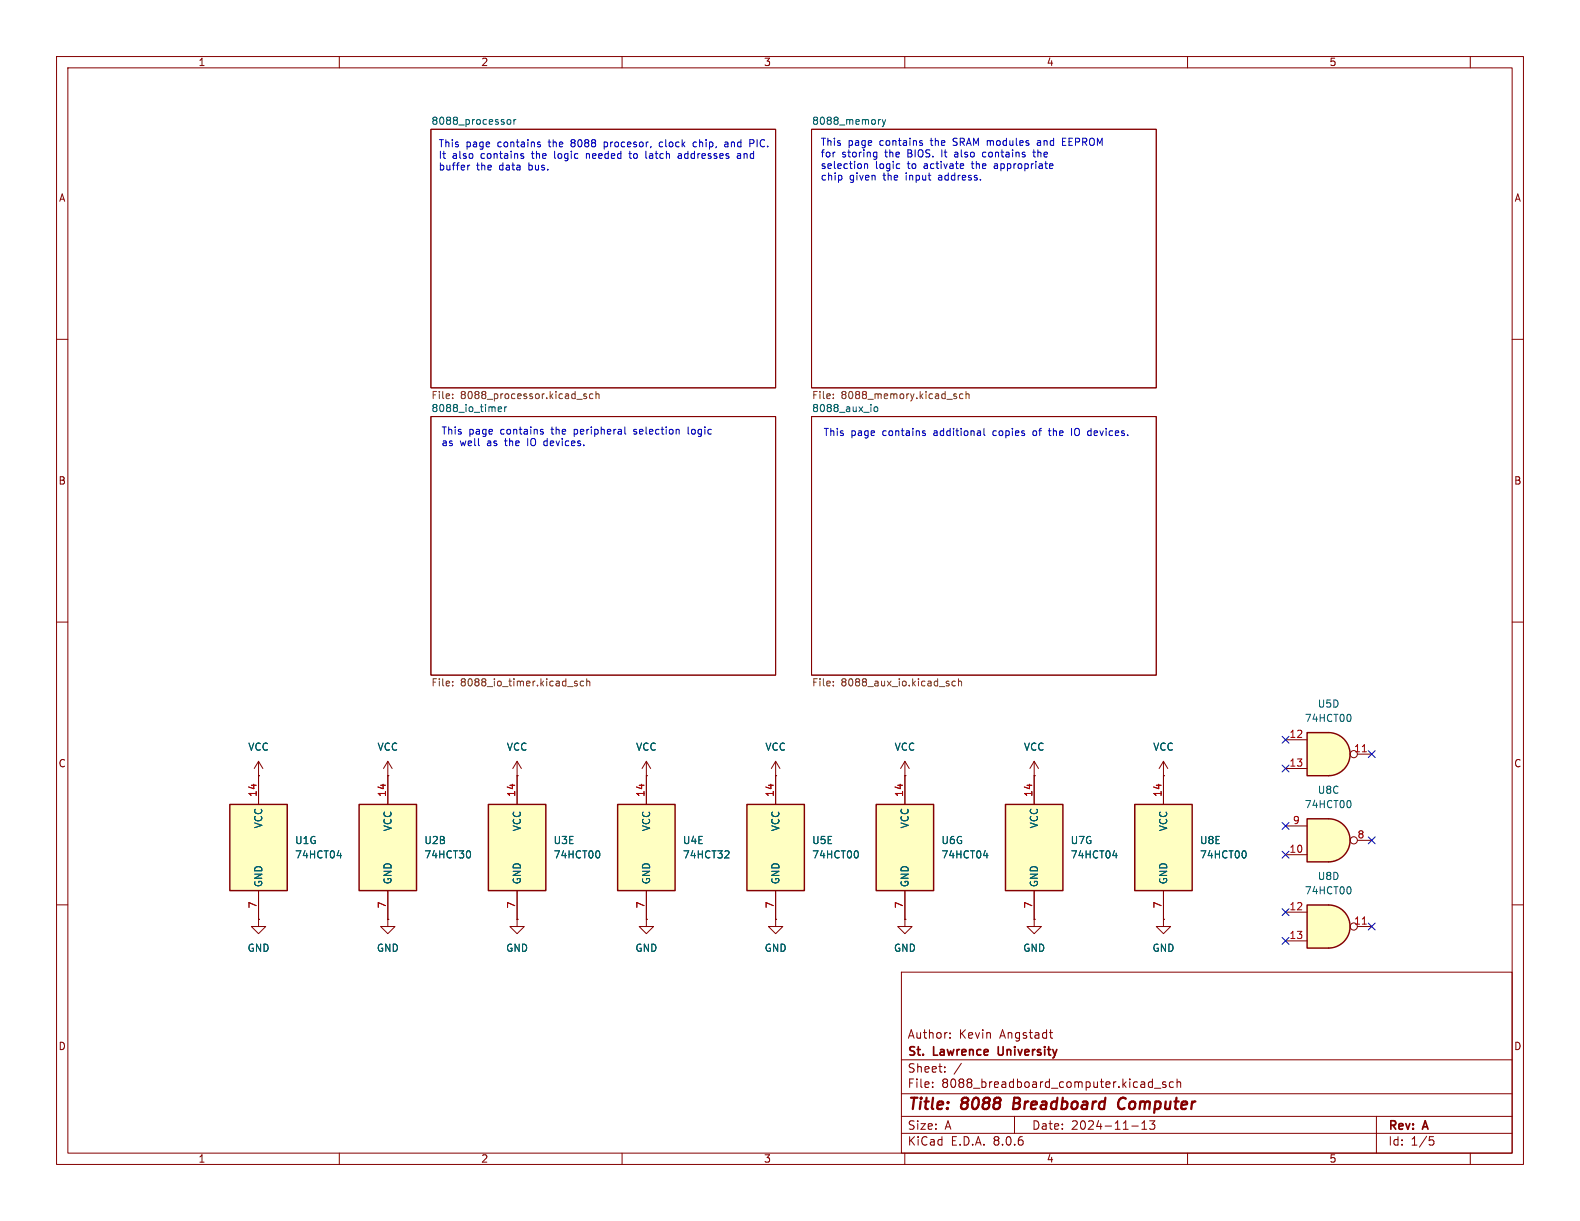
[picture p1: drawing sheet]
<svg xmlns="http://www.w3.org/2000/svg" width="279mm" height="216mm" viewBox="0 0 279 216" stroke-linecap="round" stroke-linejoin="round" font-family="sans-serif">
<g fill="none" stroke="#840000" stroke-width=".18">
<path d="M10 10h259.4v195.9h-259.4zM12 12h255.4v191.9h-255.4zM60 10v2M110 10v2M160 10v2M210 10v2M260 10v2M76.2 22.9h61v45.7h-61zM143.5 22.9h61v45.7h-61zM10 60h2M267.4 60h2M76.2 73.7h61v45.7h-61z"/>
<path d="M143.5 73.7h61v45.7h-61zM10 110h2M267.4 110h2M10 160h2M267.4 160h2M159.4 171.9h108v32h-108zM159.4 197.4h108M159.4 193.4h108M159.4 187.4h108M164.9 192.1v.2M164.9 191.4v.1M167.1 189.4v.2"/>
<path d="M167.1 188.7v.1M168 183.4v.2M168 182.7v.1M170 188l-1.3 1.9M179.4 197.4v3M185.6 182.6h.5M185.8 183.4l.3 .2M200.1 199.1h1.2M201.9 199.7h.9M201.9 198.6l.5-.4v1.5M203.2 192.2h.6M203.2 191.4h.6"/>
<path d="M203.8 190.8v1.5M204.1 192.4h1.2M204.2 198.2l-.5 .6 .4 .1v.6l-.2 .2h-.4l-.2-.2M206.1 191.4l-.3-.1-.2 .2v.2l.5 .2v.3h-.5M207.5 191.4l-.4-.1-.3 .3v.4l.1 .2h.6M208.1 191.4l.3-.1 .3 .1 .1 .9M208.1 190.8v1.5M243.4 197.4v6.5M60 203.9v2M110 203.9v2M159.4 200.4h108M160 203.9v2"/>
<path d="M210 203.9v2M252.8 201h.7M252.9 201.6h.4l.3 .2-.2 .6-.5 .1M260 203.9v2"/>
</g>
<path d="M179.4 194.1l-.3 2h.8M198.7 194.1a1.13 1.13 0 0 0-.9 .7 1.13 1.13 0 0 0 .2 1.2l.3 .1 .5-.1" fill="none" stroke="#840000" stroke-width=".4"/>
<path d="M176.5 185.1l.1 1.3" fill="none" stroke="#840000" stroke-width=".3"/>
<path d="M89.8 21.2l.3-.1 .2 .3v.3l-.2 .3-.3-.1-.1-.2zM90.9 21.1v.9M91.2 21.1l-.3 .3M155.7 21.1l-.3 .2M156 21.1l.3 .9M156.3 22l-.3 .4M156.6 21.1l-.3 .9M88.1 72.4l.6-.2-.1-.2-.3-.1-.2 .2 .1 .6h.4M89.2 71.9v.9M89.6 71.9l-.4 .3M154.7 72l.3-.1 .2 .3v.3l-.2 .3-.3-.1-.1-.2z" fill="none" stroke="#006464" stroke-width=".18"/>
<g fill="none" stroke="#725600" stroke-width=".18">
<path d="M80 70.4v.1M80 69.7v.1M102 70.6h1M103.7 69.7l-.3-.1-.2 .2 .1 .2 .4 .1v.3h-.5M104.8 69.7l-.3-.1-.3 .3 .2 .5h.4M105.4 69.8l.2-.2 .3 .1v.8M105.4 69.2v1.3M147.4 70.4v.1M147.4 69.7v.1M168.8 70.1h.3l.1 .2-.2 .2h-.2M168.8 69.6l.3 .1M170.3 69.7l-.4-.1-.2 .3 .1 .5h.5"/>
<path d="M170.8 69.8l.2-.2 .3 .1 .1 .8M170.8 69.2v1.3M80 120.5v.1M80 121.2v.1M102.1 120.5l-.3-.1-.2 .2v.2l.5 .1v.3h-.5M103.2 120.5l-.4-.1-.2 .3 .1 .5h.5M103.8 120v1.3M103.8 120.6l.1-.2 .3 .1 .1 .8M147.4 120.5v.1M147.4 121.2v.1M167.7 120.9l.2 .1-.2 .3M167.7 120.4l.1 .1"/>
<path d="M168.9 120.5l-.3-.1-.3 .3 .2 .5h.4M169.5 120.6l.2-.2 .3 .1v.8M169.5 120v1.3"/>
</g>
<path d="M234.9 144.8a3.8 3.8 0 0 1 3.8 3.8 3.8 3.8 0 0 1-3.8 3.8z" fill="#ffffc2" stroke="#ffffc2" stroke-width=".18"/>
<path d="M231.1 144.8h3.8v7.6h-3.8z" fill="#ffffc2"/>
<path d="M231.1 144.8h3.8a3.8 3.8 0 0 1 3.8 3.8 3.8 3.8 0 0 1-3.8 3.8h-3.8z" fill="none" stroke="#840000" stroke-width=".25"/>
<g fill="none" stroke="#840000" stroke-width=".18">
<path d="M227.3 151.1h3.8M227.3 146.1h3.8M240 148.6h2.6"/>
<circle cx="239.4" cy="148.6" r=".63"/>
</g>
<path d="M238.7 141.6l.2 .4-.2 .8" fill="none" stroke="#006464" stroke-width=".18"/>
<path d="M177.8 142.2h10.2v15.3h-10.2z" fill="#ffffc2"/>
<path d="M177.8 142.2h10.2v15.3h-10.2z" fill="none" stroke="#840000" stroke-width=".25"/>
<path d="M91.4 137.2h.1M91.4 134.6l-.7 1.3M91.4 134.6v2.6M91.4 134.6l.8 1.3M182.9 137.2v5M182.9 157.5v5.1" fill="none" stroke="#840000" stroke-width=".18"/>
<path d="M196.8 151.3h.8M197.4 150.9v.8" fill="none" stroke="#006464" stroke-width=".18"/>
<path d="M234.9 129.5a3.8 3.8 0 0 1 3.8 3.9 3.8 3.8 0 0 1-3.8 3.8z" fill="#ffffc2" stroke="#ffffc2" stroke-width=".18"/>
<path d="M231.1 129.5h3.8v7.7h-3.8z" fill="#ffffc2"/>
<path d="M231.1 129.5h3.8a3.8 3.8 0 0 1 3.8 3.9 3.8 3.8 0 0 1-3.8 3.8h-3.8z" fill="none" stroke="#840000" stroke-width=".25"/>
<g fill="none" stroke="#840000" stroke-width=".18">
<path d="M68.6 137.2h.1M68.6 134.6l-.8 1.3M68.6 134.6v2.6M68.6 134.6l.7 1.3M227.3 130.8h3.8M227.3 135.9h3.8M240 133.4h2.6M45.7 162.6v1.2h1.3l-1.3 1.3-1.3-1.3h1.3M45.7 162.6h.1M68.6 162.6v1.2h1.2l-1.2 1.3-1.3-1.3h1.3M68.6 162.6h.1"/>
<circle cx="239.4" cy="133.3" r=".63"/>
</g>
<path d="M240.9 132.9h.7" fill="none" stroke="#a90000" stroke-width=".18"/>
<path d="M238.7 126.4l.2 .4-.2 .7" fill="none" stroke="#006464" stroke-width=".18"/>
<path d="M40.6 142.2h10.2v15.3h-10.2z" fill="#ffffc2"/>
<path d="M40.6 142.2h10.2v15.3h-10.2z" fill="none" stroke="#840000" stroke-width=".25"/>
<path d="M45.7 137.2h.1M45.7 134.6v7.6M45.7 134.6l-.7 1.3M45.7 134.6l.8 1.3M45.7 157.5v5.1" fill="none" stroke="#840000" stroke-width=".18"/>
<path d="M59.6 151.3h.8M60.2 150.9v.8" fill="none" stroke="#006464" stroke-width=".18"/>
<path d="M63.5 142.2h10.2v15.3h-10.2z" fill="#ffffc2"/>
<path d="M63.5 142.2h10.2v15.3h-10.2z" fill="none" stroke="#840000" stroke-width=".25"/>
<path d="M68.6 137.2v5M68.6 157.5v5.1M91.4 162.6v1.2h1.3l-1.3 1.3-1.2-1.3h1.2M91.4 162.6h.1" fill="none" stroke="#840000" stroke-width=".18"/>
<path d="M83 150.5l.2 .4-.2 .7" fill="none" stroke="#006464" stroke-width=".18"/>
<path d="M234.9 160a3.8 3.8 0 0 1 3.8 3.8 3.8 3.8 0 0 1-3.8 3.8z" fill="#ffffc2" stroke="#ffffc2" stroke-width=".18"/>
<path d="M231.1 160h3.8v7.6h-3.8z" fill="#ffffc2"/>
<path d="M231.1 160h3.8a3.8 3.8 0 0 1 3.8 3.8 3.8 3.8 0 0 1-3.8 3.8h-3.8z" fill="none" stroke="#840000" stroke-width=".25"/>
<g fill="none" stroke="#840000" stroke-width=".18">
<path d="M114.3 137.2h.1M114.3 134.6l-.8 1.3M114.3 134.6v2.6M114.3 134.6l.8 1.3M182.9 137.2h.1M182.9 134.6l-.8 1.3M182.9 134.6v2.6M182.9 134.6l.7 1.3M227.3 161.3h3.8M227.3 166.4h3.8M240 163.8h2.6"/>
<circle cx="239.4" cy="163.8" r=".63"/>
</g>
<path d="M240.9 163.4h.7" fill="none" stroke="#a90000" stroke-width=".18"/>
<path d="M238.7 156.9l.2 .4-.2 .7" fill="none" stroke="#006464" stroke-width=".18"/>
<path d="M86.4 142.2h10.1v15.3h-10.1z" fill="#ffffc2"/>
<path d="M86.4 142.2h10.1v15.3h-10.1z" fill="none" stroke="#840000" stroke-width=".25"/>
<g fill="none" stroke="#840000" stroke-width=".18">
<path d="M91.4 137.2v5M160 137.2h.1M160 134.6l-.7 1.3M160 134.6v2.6M160 134.6l.8 1.3M205.7 137.2h.1M205.7 134.6l-.7 1.3M205.7 134.6v2.6M205.7 134.6l.8 1.3M91.4 157.5v5.1M114.3 162.6v1.2h1.3l-1.3 1.3-1.3-1.3h1.3M114.3 162.6h.1"/>
<path d="M160 162.6v1.2h1.3l-1.3 1.3-1.3-1.3h1.3M160 162.6h.1M182.9 162.6v1.2h1.2l-1.2 1.3-1.3-1.3h1.3M182.9 162.6h.1M205.7 162.6v1.2h1.3l-1.3 1.3-1.2-1.3h1.2M205.7 162.6h.1"/>
</g>
<path d="M105.9 150.5l.2 .4-.2 .7" fill="none" stroke="#006464" stroke-width=".18"/>
<path d="M154.9 142.2h10.2v15.3h-10.2z" fill="#ffffc2"/>
<path d="M154.9 142.2h10.2v15.3h-10.2z" fill="none" stroke="#840000" stroke-width=".25"/>
<path d="M160 137.2v5M160 157.5v5.1" fill="none" stroke="#840000" stroke-width=".18"/>
<path d="M173.9 151.3h.8M174.5 150.9v.8" fill="none" stroke="#006464" stroke-width=".18"/>
<path d="M109.2 142.2h10.2v15.3h-10.2z" fill="#ffffc2"/>
<path d="M109.2 142.2h10.2v15.3h-10.2z" fill="none" stroke="#840000" stroke-width=".25"/>
<path d="M114.3 137.2v5M114.3 157.5v5.1M137.2 162.6v1.2h1.2l-1.2 1.3-1.3-1.3h1.3M137.2 162.6h.1" fill="none" stroke="#840000" stroke-width=".18"/>
<path d="M128.7 150.4l.2 .3v.3l-.8 .7h.8" fill="none" stroke="#006464" stroke-width=".18"/>
<path d="M132.1 142.2h10.1v15.3h-10.1z" fill="#ffffc2"/>
<path d="M132.1 142.2h10.1v15.3h-10.1z" fill="none" stroke="#840000" stroke-width=".25"/>
<path d="M137.2 137.2h.1M137.2 134.6v7.6M137.2 134.6l-.8 1.3M137.2 134.6l.7 1.3M137.2 157.5v5.1" fill="none" stroke="#840000" stroke-width=".18"/>
<path d="M151.6 150.5l.2 .4-.2 .7" fill="none" stroke="#006464" stroke-width=".18"/>
<path d="M200.7 142.2h10.1v15.3h-10.1z" fill="#ffffc2"/>
<path d="M200.7 142.2h10.1v15.3h-10.1z" fill="none" stroke="#840000" stroke-width=".25"/>
<g fill="none" stroke="#840000" stroke-width=".18">
<path d="M45.7 137.2h.1M45.7 137.2v5M68.6 137.2h.1M68.6 137.2v5M91.4 137.2h.1M91.4 137.2v5M114.3 137.2h.1M114.3 137.2v5M137.2 137.2h.1M137.2 137.2v5M160 137.2h.1M160 137.2v5"/>
<path d="M182.9 137.2h.1M182.9 137.2v5M205.7 137.2h.1M205.7 137.2v5M45.7 157.5v5.1M68.6 157.5v5.1M91.4 157.5v5.1M114.3 157.5v5.1M137.2 157.5v5.1M160 157.5v5.1M182.9 157.5v5.1M205.7 157.5v5.1"/>
<path d="M45.7 162.6h.1M68.6 162.6h.1M91.4 162.6h.1M114.3 162.6h.1M137.2 162.6h.1M160 162.6h.1M182.9 162.6h.1M205.7 162.6h.1"/>
</g>
<path d="M59.6 151.3h.8M60.2 150.9v.8M83 150.5l.2 .4-.2 .7M105.9 150.5l.2 .4-.2 .7M128.7 150.4l.2 .3v.3l-.8 .7h.8M151.6 150.5l.2 .4-.2 .7M173.9 151.3h.8M174.5 150.9v.8M196.8 151.3h.8M197.4 150.9v.8M220.2 150.5l.2 .4-.2 .7" fill="none" stroke="#006464" stroke-width=".18"/>
<g fill="none" stroke="#0000c2" stroke-width=".18">
<path d="M82.7 29.2v.9M83.1 29.2l-.4 .2M92.3 27.6h.3v.2l-.2 .2h-.2M92.3 27.2h.3M95.2 25.5l.3 .1 .1 .2-.2 .2h-.2M95.2 25.1l.3 .1M103.7 27.2v.8M103.9 27.2l-.2 .1M106.8 25.1v1.3M106.8 25.9l.2 .1M107 25.1l-.2 .1M111.4 26.7v1.1l.3 .2"/>
<path d="M114.2 27.8l.2 .2M117.1 25.1h-.3l-.2 .3v.4l.5 .2M120 27.2h.4l.1 .8M120.5 27.5h-.4l-.2 .2 .2 .3 .4-.1M123.2 25.2l-.4-.1-.2 .3 .1 .5h.5M128.2 25.2h.5v.8M128.7 25.4l-.4 .1-.2 .2 .2 .3 .4-.1M130.4 27.2h.5l.1 .8M131 27.5h-.5l-.1 .2 .1 .3 .5-.1M132.6 24.7h.5l.2 .2-.1 .4-.6 .1M148.8 31.1v.6M152.9 29v.8"/>
<path d="M153.4 29.1v.7M154.7 26.9l.4 .1M155.1 26.9v1l-.2 .2-.3 .1M155.1 27.7l-.4 .1M159 29h.1M159.1 29.7l-.1 .1M162.8 25.3h.3l.1 .2-.2 .2h-.3M162.8 24.9h.3M169 26.9l-.2 .1M169 27.3l-.2 .2 .2 .3M170.2 29l.2 .3-.6 .1M170.4 29.7l-.2 .1"/>
<path d="M174.2 26.9l-.3 .1-.2 .2 .1 .4 .4 .2M176 29h-.1M176 29.3l-.2 .2 .2 .3M182.6 26.9h.5M182.8 26.5v1.1l.3 .2M183.8 24.9h-.3M183.9 25.2h-.3l-.2 .2 .1 .2 .4 .1M185.8 29h.3l.1 .3-.6 .1M186.1 29.7l-.3 .1M187.9 25h.4M188.5 24.4h-.6v1.3h.6M95.7 76.3l.3 .1 .1 .2-.2 .2h-.2"/>
<path d="M95.7 75.9l.3 .1M110.5 75.5v1.1l.2 .2M112.1 76.7l.1 .1M112.2 75.9l-.1 .2 .1 .2M121.7 75.5v1.1l.2 .2M163.3 76.6l.3 .1 .1 .1-.2 .2h-.3M163.3 76.2h.3M174 75.7v1.1l.2 .2M182.8 76.2l-.1 .2 .1 .6M185.4 76.2h.5M185.6 75.7v1.1l.3 .2M189.5 75.7v1.3"/>
<path d="M190.1 75.9v.9"/>
</g>
<g fill="none" stroke="#000084" stroke-width=".18">
<path d="M226.7 135.3l1.2 1.2M226.7 130.2l1.2 1.2M227.9 135.3l-1.2 1.2M227.9 130.2l-1.2 1.2M242 132.7l1.2 1.3M243.2 132.7l-1.2 1.3M226.7 145.4l1.2 1.3M226.7 150.5l1.2 1.2M227.9 145.4l-1.2 1.3M227.9 150.5l-1.2 1.2M242 148l1.2 1.2M243.2 148l-1.2 1.2"/>
<path d="M226.7 160.7l1.2 1.2M226.7 165.8l1.2 1.2M227.9 160.7l-1.2 1.2M227.9 165.8l-1.2 1.2M242 163.2l1.2 1.2M243.2 163.2l-1.2 1.2"/>
</g>
<g font-size="2.8" fill="#840000">
<text x="160.4" y="196.8">Title:</text>
<text x="170.1" y="196.8">8088</text>
<text x="180" y="196.8">Breadboard</text>
<text x="199.4" y="196.8">Computer</text>
</g>
<g font-size="2.1" fill="#840000">
<text x="160.4" y="183.9">Author:</text>
<text x="169.6" y="183.9">Kevin</text>
<text x="176.9" y="183.9">Angstadt</text>
<text x="160.4" y="189.9">Sheet:</text>
<text x="160.4" y="187.1">St.</text>
<text x="165.1" y="187.1">Lawrence</text>
<text x="177.2" y="187.1">University</text>
<text x="160.4" y="192.6">File:</text>
<text x="166.5" y="192.6">8088_breadboard_computer.kicad_sch</text>
<text x="160.4" y="202.8">KiCad</text>
<text x="160.4" y="200">Size:</text>
<text x="167.1" y="200">A</text>
<text x="168.1" y="202.8">E.D.A.</text>
<text x="175.7" y="202.8">8.0.6</text>
<text x="182.4" y="200">Date:</text>
<text x="189.4" y="200">2024-11-13</text>
<text x="245.4" y="200.2">Rev:</text>
<text x="245.4" y="202.8">Id:</text>
<text x="249.5" y="202.8">1/5</text>
<text x="251.8" y="200.2">A</text>
</g>
<g font-size="1.8" fill="#840000">
<text x="35" y="11.9">1</text>
<text x="85" y="11.9">2</text>
<text x="135" y="11.9">3</text>
<text x="185" y="11.9">4</text>
<text x="235" y="11.9">5</text>
<text x="10.3" y="35.9">A</text>
<text x="267.7" y="35.9">A</text>
<text x="10.3" y="85.9">B</text>
<text x="267.7" y="85.9">B</text>
<text x="10.3" y="135.9">C</text>
<text x="267.7" y="135.9">C</text>
<text x="10.3" y="185.9">D</text>
<text x="267.7" y="185.9">D</text>
<text x="35" y="205.8">1</text>
<text x="85" y="205.8">2</text>
<text x="135" y="205.8">3</text>
<text x="185" y="205.8">4</text>
<text x="235" y="205.8">5</text>
</g>
<g font-size="1.8" fill="#006464">
<text x="76.2" y="22.1">8088_processor</text>
<text x="143.5" y="22.1">8088_memory</text>
<text x="76.2" y="70.9">File:</text>
<text x="143.5" y="70.9">File:</text>
<text x="76.2" y="72.9">8088_io_timer</text>
<text x="143.5" y="72.9">8088_aux_io</text>
<text x="232.9" y="125.3">U5D</text>
<text x="230.6" y="127.9">74HCT00</text>
<text x="43.8" y="132.9">VCC</text>
<text x="66.7" y="132.9">VCC</text>
<text x="89.5" y="132.9">VCC</text>
<text x="112.4" y="132.9">VCC</text>
<text x="135.2" y="132.9">VCC</text>
<text x="158.1" y="132.9">VCC</text>
<text x="181" y="132.9">VCC</text>
<text x="203.8" y="132.9">VCC</text>
<text x="230.6" y="143.1">74HCT00</text>
<text x="232.9" y="140.6">U8C</text>
<text x="46.6" y="146.6" transform="rotate(-90 46.6 146.6)">VCC</text>
<text x="52.1" y="149.5">U1G</text>
<text x="69.4" y="147.1" transform="rotate(-90 69.4 147.1)">VCC</text>
<text x="74.9" y="149.5">U2B</text>
<text x="92.3" y="147.1" transform="rotate(-90 92.3 147.1)">VCC</text>
<text x="97.8" y="149.5">U3E</text>
<text x="115.2" y="147.1" transform="rotate(-90 115.2 147.1)">VCC</text>
<text x="120.7" y="149.5">U4E</text>
<text x="138" y="147.1" transform="rotate(-90 138 147.1)">VCC</text>
<text x="143.5" y="149.5">U5E</text>
<text x="160.9" y="146.6" transform="rotate(-90 160.9 146.6)">VCC</text>
<text x="166.4" y="149.5">U6G</text>
<text x="183.7" y="146.6" transform="rotate(-90 183.7 146.6)">VCC</text>
<text x="189.2" y="149.5">U7G</text>
<text x="206.6" y="147.1" transform="rotate(-90 206.6 147.1)">VCC</text>
<text x="212.1" y="149.5">U8E</text>
<text x="52.1" y="152">74HCT04</text>
<text x="74.9" y="152">74HCT30</text>
<text x="97.8" y="152">74HCT00</text>
<text x="120.7" y="152">74HCT32</text>
<text x="143.5" y="152">74HCT00</text>
<text x="166.4" y="152">74HCT04</text>
<text x="189.2" y="152">74HCT04</text>
<text x="212.1" y="152">74HCT00</text>
<text x="232.9" y="155.8">U8D</text>
<text x="46.6" y="157" transform="rotate(-90 46.6 157)">GND</text>
<text x="69.4" y="156.5" transform="rotate(-90 69.4 156.5)">GND</text>
<text x="92.3" y="156.5" transform="rotate(-90 92.3 156.5)">GND</text>
<text x="115.2" y="156.5" transform="rotate(-90 115.2 156.5)">GND</text>
<text x="138" y="156.5" transform="rotate(-90 138 156.5)">GND</text>
<text x="160.9" y="157" transform="rotate(-90 160.9 157)">GND</text>
<text x="183.7" y="157" transform="rotate(-90 183.7 157)">GND</text>
<text x="206.6" y="156.5" transform="rotate(-90 206.6 156.5)">GND</text>
<text x="230.6" y="158.3">74HCT00</text>
<text x="43.7" y="168.5">GND</text>
<text x="66.5" y="168.5">GND</text>
<text x="89.4" y="168.5">GND</text>
<text x="112.3" y="168.5">GND</text>
<text x="135.1" y="168.5">GND</text>
<text x="158" y="168.5">GND</text>
<text x="180.8" y="168.5">GND</text>
<text x="203.7" y="168.5">GND</text>
</g>
<g font-size="1.8" fill="#0000c2">
<text x="77.5" y="26.4">This</text>
<text x="77.5" y="28.4">It</text>
<text x="80" y="28.4">also</text>
<text x="82.4" y="26.4">page</text>
<text x="85.1" y="28.4">contains</text>
<text x="88.1" y="26.4">contains</text>
<text x="94.3" y="28.4">the</text>
<text x="97.3" y="26.4">the</text>
<text x="98.5" y="28.4">logic</text>
<text x="101.4" y="26.4">8088</text>
<text x="104.3" y="28.4">needed</text>
<text x="107.5" y="26.4">procesor,</text>
<text x="112.2" y="28.4">to</text>
<text x="115.2" y="28.4">latch</text>
<text x="117.5" y="26.4">clock</text>
<text x="121.2" y="28.4">addresses</text>
<text x="123.6" y="26.4">chip,</text>
<text x="129.4" y="26.4">and</text>
<text x="131.9" y="28.4">and</text>
<text x="134" y="26.4">PIC.</text>
<text x="145" y="26.1">This</text>
<text x="145" y="28.2">for</text>
<text x="148.9" y="28.2">storing</text>
<text x="150" y="26.1">page</text>
<text x="155.7" y="26.1">contains</text>
<text x="156.6" y="28.2">the</text>
<text x="160.8" y="28.2">BIOS.</text>
<text x="164.9" y="26.1">the</text>
<text x="167" y="28.2">It</text>
<text x="169" y="26.1">SRAM modules</text>
<text x="169.5" y="28.2">also</text>
<text x="174.6" y="28.2">contains</text>
<text x="183.8" y="28.2">the</text>
<text x="184.3" y="26.1">and</text>
<text x="188.9" y="26.1">EEPROM</text>
<text x="77.5" y="30.5">buffer</text>
<text x="84.3" y="30.5">the</text>
<text x="88.4" y="30.5">data</text>
<text x="93.7" y="30.5">bus.</text>
<text x="145" y="30.2">selection</text>
<text x="145" y="32.2">chip</text>
<text x="150.2" y="32.2">given</text>
<text x="154.8" y="30.2">logic</text>
<text x="156.3" y="32.2">the</text>
<text x="160.5" y="32.2">input</text>
<text x="160.6" y="30.2">to</text>
<text x="163.7" y="30.2">activate</text>
<text x="166.4" y="32.2">address.</text>
<text x="172.3" y="30.2">the</text>
<text x="176.5" y="30.2">appropriate</text>
<text x="78" y="77.2">This</text>
<text x="82.9" y="77.2">page</text>
<text x="88.6" y="77.2">contains</text>
<text x="97.8" y="77.2">the</text>
<text x="102" y="77.2">peripheral</text>
<text x="112.7" y="77.2">selection</text>
<text x="122.5" y="77.2">logic</text>
<text x="145.5" y="77.4">This</text>
<text x="150.5" y="77.4">page</text>
<text x="156.2" y="77.4">contains</text>
<text x="165.4" y="77.4">additional</text>
<text x="176" y="77.4">copies</text>
<text x="183.3" y="77.4">of</text>
<text x="186.4" y="77.4">the</text>
<text x="190.5" y="77.4">IO devices.</text>
<text x="78" y="79.2">as</text>
<text x="81.3" y="79.2">well</text>
<text x="86.2" y="79.2">as</text>
<text x="89.6" y="79.2">the</text>
<text x="93.7" y="79.2">IO devices.</text>
</g>
<g font-size="1.8" fill="#725600">
<text x="81.4" y="70.9">8088_processor.kicad_sch</text>
<text x="148.7" y="70.9">8088_memory.kicad_sch</text>
<text x="76.2" y="121.7">File:</text>
<text x="81.4" y="121.7">8088_io_timer.kicad_sch</text>
<text x="143.5" y="121.7">File:</text>
<text x="148.7" y="121.7">8088_aux_io.kicad_sch</text>
</g>
<g font-size="1.8" fill="#a90000">
<text x="227.9" y="130.6">12</text>
<text x="227.9" y="135.6">13</text>
<text x="239.4" y="133.1">11</text>
<text x="45.5" y="141" transform="rotate(-90 45.5 141)">14</text>
<text x="68.3" y="141" transform="rotate(-90 68.3 141)">14</text>
<text x="91.2" y="141" transform="rotate(-90 91.2 141)">14</text>
<text x="114" y="141" transform="rotate(-90 114 141)">14</text>
<text x="136.9" y="141" transform="rotate(-90 136.9 141)">14</text>
<text x="159.8" y="141" transform="rotate(-90 159.8 141)">14</text>
<text x="182.6" y="141" transform="rotate(-90 182.6 141)">14</text>
<text x="205.5" y="141" transform="rotate(-90 205.5 141)">14</text>
<text x="228.5" y="145.8">9</text>
<text x="240" y="148.3">8</text>
<text x="227.9" y="150.9">10</text>
<text x="45.5" y="160.7" transform="rotate(-90 45.5 160.7)">7</text>
<text x="68.3" y="160.7" transform="rotate(-90 68.3 160.7)">7</text>
<text x="91.2" y="160.7" transform="rotate(-90 91.2 160.7)">7</text>
<text x="114" y="160.7" transform="rotate(-90 114 160.7)">7</text>
<text x="136.9" y="160.7" transform="rotate(-90 136.9 160.7)">7</text>
<text x="159.8" y="160.7" transform="rotate(-90 159.8 160.7)">7</text>
<text x="182.6" y="160.7" transform="rotate(-90 182.6 160.7)">7</text>
<text x="205.5" y="160.7" transform="rotate(-90 205.5 160.7)">7</text>
<text x="227.9" y="161">12</text>
<text x="227.9" y="166.1">13</text>
<text x="239.4" y="163.6">11</text>
</g>
</svg>
